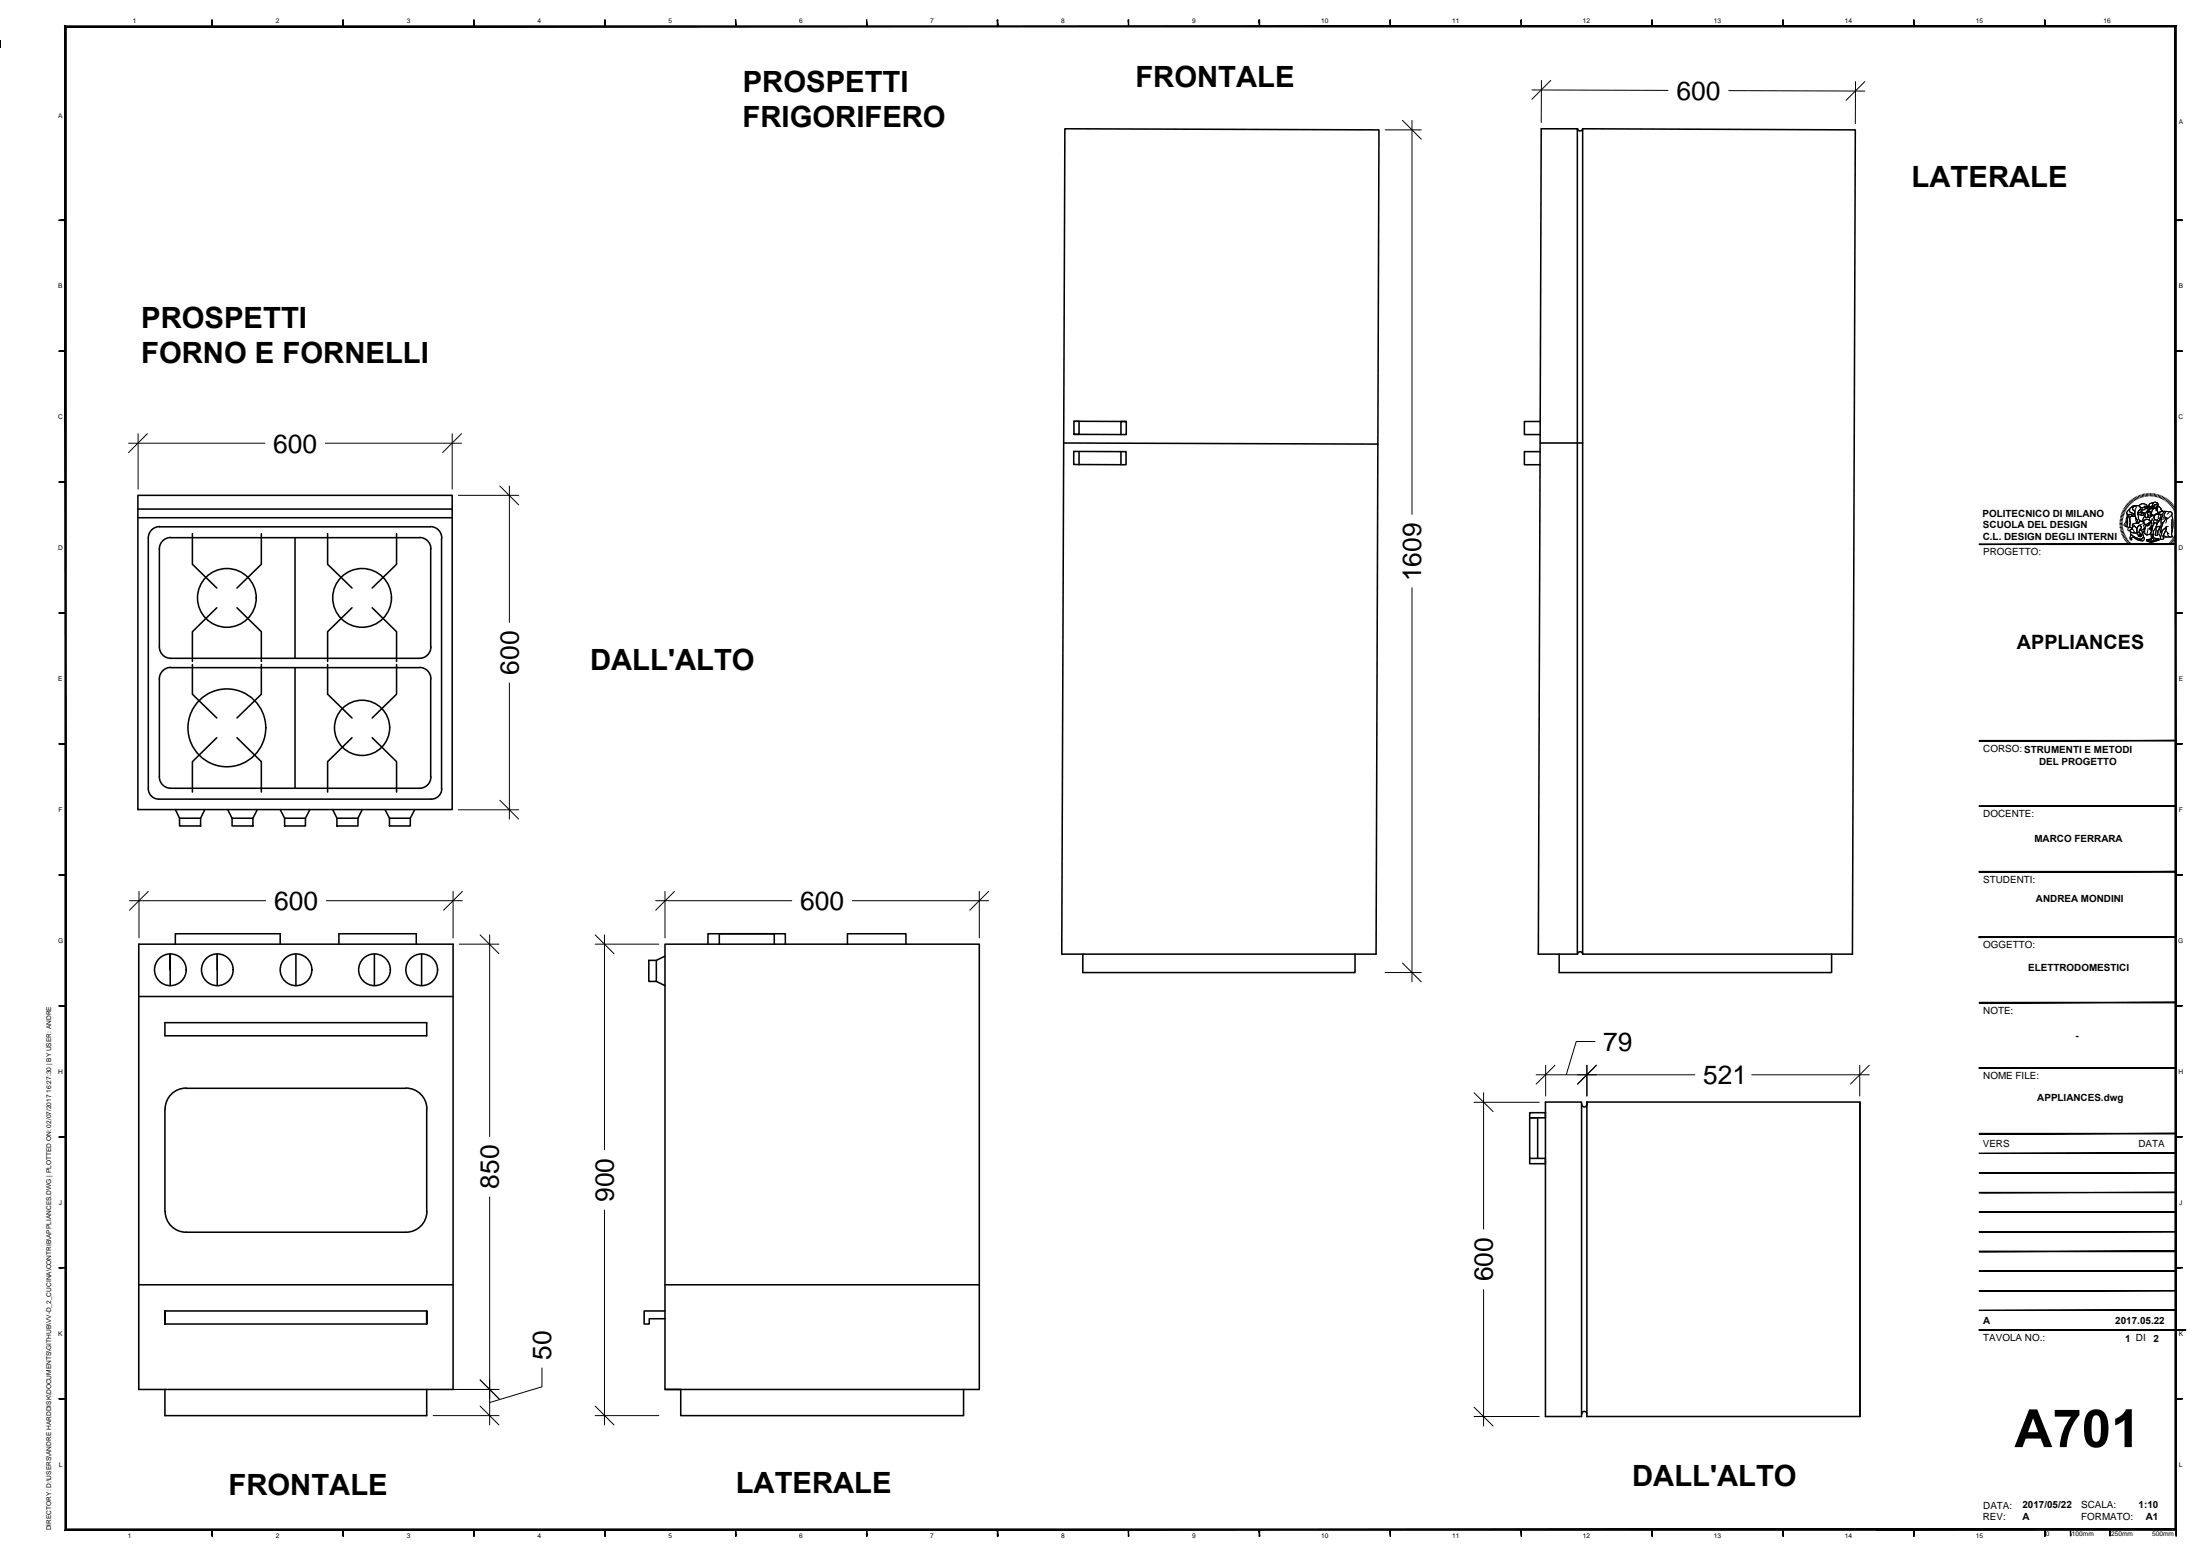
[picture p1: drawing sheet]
<svg xmlns="http://www.w3.org/2000/svg" width="420mm" height="297mm" viewBox="0 0 420 297" stroke-linecap="round" stroke-linejoin="round" font-family="sans-serif">
<!-- layer: IF-FURN -->
<g fill="none" stroke="#000" stroke-width=".3">
<path d="M294.3 24.6h6.9v157.5h-7.4zM301.3 24.6a.49 .49 0 0 0 .5 .4 .49 .49 0 0 0 .5-.4M302.3 24.6l52 .2-.5 157.3h-51.5zM26.3 94.6h60.1v59.9h-60.1zM26.3 97.2h60.1M26.3 98.8h60.1M203.2 84.6l59.9 .2M205.1 86.2h10v2.5h-10zM205.1 80.4l10 .1v2.5l-10-.1zM205.1 80.4h1v2.5h-1M206.1 86.2v2.5M214.1 86.2v2.5"/>
<path d="M215.1 80.5h-1v2.5M294.1 80.5h-3v2.5h3M294.1 86.2h-3v2.5h3M294.1 84.6h8.2M28.3 102.7v47.9M30.5 100.6h51.7M30.5 100.5a2.18 2.18 0 0 0-2.2 2.2M32.6 102.6h47.5M32.6 102.6a2.18 2.18 0 0 0-2.2 2.2v18.7a2.18 2.18 0 0 0 2.2 2.2h47.5a2.18 2.18 0 0 0 2.2-2.2M36.7 101.9v5.8l4.7 4.6M41.4 116l-4.7 4.6v5.7M45.3 116l4.6 4.6v5.7"/>
<path d="M49.9 101.9v5.8l-4.6 4.6M56.3 102.6v23.1M62.6 101.9v5.8l4.6 4.6M67.2 116l-4.6 4.6v5.7M71.1 116l4.6 4.6v5.7M75.7 101.9v5.8l-4.6 4.6M80.1 102.6a2.18 2.18 0 0 1 2.2 2.2M82.2 100.5a2.18 2.18 0 0 1 2.2 2.2M82.3 104.8v18.7M84.3 102.7v47.9M30.4 129.6a2.18 2.18 0 0 1 2.2-2.2l47.5 .1a2.11 2.11 0 0 1 2.2 2.1M30.4 129.6v18.7"/>
<path d="M36.7 126.9v5.6l4.7 4.6M49.9 126.9v5.6l-4.6 4.6M56.3 127.5v23M62.6 126.9v5.6l4.6 4.6M75.7 126.9v5.6l-4.6 4.6M82.3 129.6v18.7M28.3 150.5a2.01 2.01 0 0 0 2 2.1h52.1a2.01 2.01 0 0 0 2-2.1M30.4 148.3a2.18 2.18 0 0 0 2.2 2.2h47.5a2.18 2.18 0 0 0 2.2-2.2M33.5 154.5l.8 1.7M34.3 156.2h4v1.5h-4zM39.1 154.5l-.8 1.7M41.4 140.8l-4.7 4.6v5.8"/>
<path d="M43.5 154.5l.8 1.7M44.3 156.2h4v1.5h-4zM45.3 140.8l4.6 4.6v5.8M49.1 154.5l-.8 1.7M53.5 154.5l.9 1.7M54.4 156.2h3.9v1.5h-3.9zM59.2 154.5l-.9 1.7M63.5 154.5l.8 1.7M64.3 156.2h4.1v1.5h-4.1zM67.2 140.8l-4.6 4.6v5.8M69.2 154.5l-.8 1.7M71.1 140.8l4.6 4.6v5.8"/>
<path d="M73.5 154.5l.9 1.7M74.4 156.2h4v1.5h-4zM79.2 154.5l-.8 1.7M26.5 190.2h60M26.5 180.2h60v85h-60zM31.5 195.2h50v2.5h-50zM32.5 185.2v-3.1v6.1M33.5 180.2v-1.9h20v1.9M41.5 182.1v6.1M56.5 182.1v6.1M64.7 180.2v-1.9h14.8v1.9M71.5 182.1v6.1"/>
<path d="M80.5 182.1v6.1M125.3 187.4l1.7 .8M127 182.5l-1.7 .8h-1.4v4.1h1.4v-4.1M135.2 180.2v-1.9h14.8v1.9M137.4 180.2v-1.9h10.5v1.9M161.8 180.2v-1.9h11.2v1.9M202.8 182.1l.6-157.5 60 .2-.6 157.3h-60M206.8 182.1v3.6h52v-3.6M297.8 182.1v3.6h52v-3.6M302.3 182.1a.49 .49 0 0 0-.5-.4 .49 .49 0 0 0-.5 .4M31.5 211.7v19.6M35.5 207.8h42"/>
<path d="M35.5 207.7a4 4 0 0 0-4 4M77.5 207.7a4 4 0 0 1 4 4M81.5 211.7v19.6M295.1 210.4h6.9v60h-6.9zM302.1 210.8a.49 .49 0 0 0 .4 .5 .49 .49 0 0 0 .6-.4M355.2 210.4v60h-52.1v-60h52.1v60M31.5 231.2a4 4 0 0 0 4 4h42M81.5 231.2a4 4 0 0 1-4 4M292.1 221.1h3v1.1h-3v-9.8h3v1h-3h1.6v7.7M26.5 245.3h60M31.5 252.8v-2.5v2.5M31.5 252.8h50"/>
<path d="M31.5 250.3h50M81.5 252.8v-2.5v2.5M127 250.3h-4v2.5h1v-1.1h3M127 245.3h60M31.5 265.2v5h50v-5M127 265.2h60v-85h-60v85h3v5h54v-5M303.1 269.9a.49 .49 0 0 0-.6-.5 .49 .49 0 0 0-.4 .6"/>
<circle cx="43.3" cy="114.1" r="5.6"/>
<circle cx="69.2" cy="114.1" r="5.6"/>
<circle cx="43.3" cy="138.9" r="7.4"/>
<circle cx="69.2" cy="138.9" r="5.3"/>
<circle cx="32.5" cy="185.1" r="3"/>
<circle cx="41.5" cy="185.1" r="3"/>
<circle cx="56.5" cy="185.1" r="3"/>
<circle cx="71.5" cy="185.1" r="3"/>
<circle cx="80.5" cy="185.1" r="3"/>
</g>
<!-- layer: A-ANNO SYMB -->
<g fill="none" stroke="#000" stroke-width=".19">
<path d="M292.6 17.2l26 .1M294.4 15.4l-.1 8M296.2 15.4l-3.6 3.6M330.2 17.3l26 .1M354.4 15.6l-.1 8M356.2 15.6l-3.6 3.6M264.5 24.8h6.9M267.8 23l3.6 3.6M269.7 23v75.2M24.6 84.6h26M26.4 82.8v10.6M28.2 82.8l-3.6 3.6"/>
<path d="M62.1 84.6h26M86.4 82.8v10.6M87.5 94.6h11.6M88.1 82.8l-3.6 3.6M95.5 92.8l3.6 3.6M97.3 92.8v26M269.7 112.2v75.2M97.3 130.4v26M87.5 154.6h11.6M95.5 152.8l3.6 3.6M24.7 171.9h26.1M26.5 170.2v8.9"/>
<path d="M28.3 170.2l-3.6 3.6M62.3 171.9h26M86.5 170.2v8.9M88.3 170.2l-3.6 3.6M91.7 178.5l3.6 3.6M93.5 178.5v38.5M113.7 178.5l3.6 3.6M115.4 178.5v41M125.2 171.9h26M127 170.2v8.9M128.8 170.2l-3.6 3.6M162.8 171.9h26"/>
<path d="M187 170.2v8.9M188.8 170.2l-3.6 3.6M87.7 180.2h7.6M113.7 180.2h12.1M264.5 185.7h6.9M267.8 183.8l3.6 3.6M304.6 198.8h-3.6l-1.9 6.4M281.5 210.4h12.5M281.5 208.6l3.7 3.6M283.3 208.6v26M293.4 205.2h30.3M295.2 203.4v5.8"/>
<path d="M297 203.4l-3.6 3.6M303.1 203.4v5.8M304.9 203.4l-3.6 3.6M334.6 205.2h22.4M355.2 203.4v5.8M357 203.4l-3.6 3.6M93.5 228.5v43.5M115.4 231v41M283.3 246.2v26M82.7 265.2h12.6M82.7 270.2h12.6M91.7 263.4l3.6 3.6"/>
<path d="M91.7 268.4l3.6 3.6M103.5 261.1v3.6l-10 3M113.7 270.2h12.1M113.7 268.4l3.6 3.6M281.5 270.4h12.5M281.5 268.6l3.7 3.6"/>
</g>
<g fill="#fff" stroke="#fff" stroke-width=".19">
<path d="M52 82.4v4.4l8.7-4.4zM52 86.8l8.7-4.4v4.4z"/>
<path d="M95.1 120.3v8.6h4.4zM95.1 120.3h4.4v8.6z"/>
<path d="M91.3 218.4v8.7h4.4zM91.3 218.4h4.4v8.7z"/>
<path d="M101.3 253.8v5.9h4.4zM101.3 253.8h4.4v5.9z"/>
<path d="M52.2 169.7v4.4l8.7-4.4zM52.2 174.1l8.7-4.4v4.4z"/>
<path d="M113.2 220.9v8.7h4.4zM113.2 220.9h4.4v8.7z"/>
<path d="M152.7 169.7v4.4l8.6-4.4zM152.7 174.1l8.6-4.4v4.4z"/>
<path d="M281.1 236.1v8.7h4.4zM281.1 236.1h4.4v8.7z"/>
<path d="M306.1 196.6v4.4l5.8-4.4zM306.1 201l5.8-4.4v4.4z"/>
<path d="M325.1 203v4.4l8-4.4zM325.1 207.4l8-4.4v4.4z"/>
<path d="M267.5 99.6v11.2h4.4zM267.5 99.6h4.4v11.2z"/>
<path d="M320 15.1v4.4l8.7-4.4zM320 19.5l8.7-4.4v4.4z"/>
</g>
<!-- layer: G-ANNO-LOGO -->
<g fill="none" stroke="#000" stroke-width=".19">
<path d="M404.8 99.6l.5 .1M404.8 99.9h.5M404.9 99.4h.5M404.9 99.1l.5 .1M405 98.8l.4 .2M405 98.6l.5 .1M405 98.3l.6 .2M405.1 98.1l.5 .1M405.3 97.8l.4 .2M405.3 97.6l.5 .2M405.5 97.4l.4 .2M405.6 97.1l.4 .3"/>
<path d="M405.7 96.9l.4 .2M405.9 96.6l.4 .3M406 96.4l.4 .4M406.2 96.2l.4 .3M406.3 98.2h.7l.2 .2 .5-.3 .1 .4h-1.5zM406.3 98.1v.4M406.4 96l.3 .4M406.4 98.5l-.6 1.9 .3 .2M406.5 97.4l.2-.2v.4l.2 .2 .8 .3-.5 .3-.2-.2h-.7l-.2-.4zM406.6 98.5l.3 .1-.2 .4v1.7l-.6-.2 .2-.6a1.32 1.32 0 0 1 .3-1.3zM406.6 98.6h-.1a1.25 1.25 0 0 0-.1 1.2l-.3 .7 .6 .2M406.6 95.8l.3 .4"/>
<path d="M406.7 97.2a.6 .6 0 0 0-.3 1h.6l.2 .2 .5-.3M406.7 95.7l.4 .3M406.8 97a1.54 1.54 0 0 1 1.5-.5h-.2a.56 .56 0 0 0-.7 .3 .56 .56 0 0 0 .1 .7h.3l-.1 .5a.71 .71 0 0 1-.8-.1 .71 .71 0 0 1-.1-.9zM406.9 98.6l.9-.1 .1 .3a.67 .67 0 0 1 .3 .8 .67 .67 0 0 1-.8 .4l-.2 .4 .2 .1-.2 .3a.58 .58 0 0 1-.4-.9l-.1-.9zM406.9 98.6l-.2 .4 .1 1.7M407 95.5l.3 .4M407.2 95.3l.3 .4M407.3 96.9a.84 .84 0 0 1 1.5 .1l-.3 .4a.78 .78 0 0 0-.1 1.1 .75 .75 0 0 0 .5 1 .42 .42 0 0 0-.5 .4l-.2-.1v-.3a2.81 2.81 0 0 1-.4-2h-.3l-.3-.4zM407.4 95.2l.3 .4M407.6 95l.3 .4M407.7 98.1l-.3-.1a.65 .65 0 0 1-.6-.3 .65 .65 0 0 1 0-.7 1.21 1.21 0 0 1 2 0l-.3 .4a.78 .78 0 0 0-.1 1.1 .75 .75 0 0 0 .5 1l-.4 .1M407.8 98.5h-1.5l-.2 .2a1.9 1.9 0 0 1-.5 1.5l.2 .2"/>
<path d="M407.8 94.9l.3 .4M407.9 98.8l.2 1.1M408.1 96.8a2.29 2.29 0 0 0 .1 2.6l.1 .5h.2l.1-.3M408.1 94.8l.2 .4M408.2 99.8l-.8 .2-.2 .4 .2 .1M408.3 96.5a.71 .71 0 0 0-1 .8l.4 .2M408.3 94.6l.2 .5M408.4 97.9l.6-.2 .2 .2h-.2l-.1 .3 .2 .1a.44 .44 0 0 1-.7-.4zM408.4 97.9a.44 .44 0 0 0 .7 .4M408.5 97.4l.7-.2a.65 .65 0 0 1-.8 .7l-.2 .1zM408.5 96.5l.5-.3 .9 .1a.22 .22 0 0 1 .2 .2 .22 .22 0 0 1-.2 .3l-.3-.2a.59 .59 0 0 1-.8 .2M408.6 96.5a1.03 1.03 0 0 1 1.5 0l-.1 .3-.3-.2a.63 .63 0 0 1-.6 .3 .63 .63 0 0 1-.5-.4z"/>
<path d="M408.6 94.6l.2 .4M408.7 96.8a.6 .6 0 0 0 1-.2l.2 .2-.2 .4-.3 .2-.2-.2-.5 .1 .1-.3zM408.9 94.5l.1 .4M408.9 99.5h.1a.88 .88 0 0 1 .6 1.4l-.2 .1M409 97.9h.6l-.2 .1v.3l-.2 .1-.3-.2zM409 97.7l.2 .2M409.1 97.5v.1l-.9 .4M409.1 94.4l.1 .5M409.2 97.2l-.3 .4M409.2 99.9l.5 .4M409.3 97.9h-.3l-.1 .3 .3 .2h.2v-.4l.2-.1-.4 .1M409.4 99.5a.72 .72 0 0 1 .9-.3l.3 .1 .2 .5h-.4l-.4 .3a.29 .29 0 0 1-.3 .1 .29 .29 0 0 1-.2-.3z"/>
<path d="M409.4 99.6a.7 .7 0 0 1 .6-.5 .7 .7 0 0 1 .7 .5v.3l-.3-.1-.7 .3M409.4 94.3v.5M409.5 97.2h.1M409.6 98.6l-.4 .5v.5M409.6 96.9l.1 .1M409.6 94.3l.1 .5M409.6 96.9v.1M409.9 97.1l.3-.2 .3 .1v-.1l.1 .1a.31 .31 0 0 1-.2 .3 .31 .31 0 0 1-.4-.2zM409.9 96.8l-.2 .3-.3 .3-.2-.2-.5 .1M409.9 94.2l.1 .5M409.9 97.7a.61 .61 0 0 1 .7-.1 .61 .61 0 0 1 .3 .6 .18 .18 0 0 1 0 .3 .18 .18 0 0 1-.2 0l-.1-.2a.4 .4 0 0 0 .1-.6 .4 .4 0 0 0-.7 .1 .61 .61 0 0 1 0 1l-.3-.1a.24 .24 0 0 1-.1-.2 .24 .24 0 0 1 .1-.2zM410.1 97.7a.54 .54 0 0 1 .6 .1 .54 .54 0 0 1 .1 .7l-.2 .2h-.4z"/>
<path d="M410.2 94.2v.5M410.2 96.9l.2-.3 .3 .1 .1 .4h-.2M410.3 96.7h.4l.1 .4h-.2l-.1-.2v.1l-.3-.1zM410.3 100l.1 .1M410.3 97.8h.1M410.4 97.8l-.1 .1M410.4 94.2v.5M410.5 97l-.3-.1-.3 .2h.1a.27 .27 0 0 0 .4 .2 .27 .27 0 0 0 .1-.4v.2M410.5 98.8v.5M410.5 99.9v.2a.36 .36 0 0 1-.3 .3 .36 .36 0 0 1-.4-.2M410.5 97.7l.3 .2h-.2M410.7 97.8l-.4-.2-.3 .2a.65 .65 0 0 1 0 1 .32 .32 0 0 1-.3-.2 .32 .32 0 0 1 0-.4 .58 .58 0 0 1 .5-.7 .58 .58 0 0 1 .7 .6 .22 .22 0 0 1 .1 .3 .22 .22 0 0 1-.3 .1v-.2"/>
<path d="M410.7 94.2v.5M410.7 98l-.1 .1M410.8 97.9v.3l-.6 .1M410.8 98.5l-.2 .2h-.4M410.8 97.1l.2-.1 .1 .3-.3 .6M410.9 96.7l.1 .4M410.9 98.2l-.1-.3 .3-.6-.1-.3-.2 .1v-.2l-.3-.3a.45 .45 0 0 1 .1-.5 .45 .45 0 0 1 .6 0 .98 .98 0 0 0 0 1.1l.1-.4 .2 .3 .4-.1-.1 .4h.1l.3 .5-.8 .5M411 94.2l-.1 .5M411 98.4l.4 .2M411 99l-.1 1M411.1 99.9l-.3 .3v.3M411.2 99l-.3 .7"/>
<path d="M411.2 96l-.4 .1a.44 .44 0 0 0-.4 .5M411.2 94.2l-.1 .5M411.3 96.8l.2 .3 .3-.1M411.4 95.9a.55 .55 0 0 1 .6 .1 .55 .55 0 0 1 .1 .7l-.1 .6-.2 .2 .2-.9-.1-.4-.1 .1a1 1 0 0 0-.6 .9 1.09 1.09 0 0 1 .2-1.3zM411.4 95.9a.55 .55 0 0 1 .6 .1 .55 .55 0 0 1 .1 .7l-.1 .6-.2 .2 .2-.9a.37 .37 0 0 0-.4-.3 .37 .37 0 0 0-.3 .4l-.1 .5a1.09 1.09 0 0 1 .2-1.3zM411.4 98.4a1.23 1.23 0 0 1 1.5 0 .99 .99 0 0 1-.8 1l-.2 .1a1.01 1.01 0 0 1-.5-1.1zM411.4 99.9l.7-.1-.4 .9-.5 .7 .1 .5-.5 .5a2.47 2.47 0 0 1 .3-1.6zM411.4 96.6h.2M411.4 99.9l-.2 .3a5.9 5.9 0 0 0-.4 2.7v.2l.3-.8 .3 .7-.2-1-.3 .5M411.5 99.1l-.2 .5 .1 .3 .8-.2 .3-.4M411.5 94.3l-.1 .5M411.5 96.6v.1"/>
<path d="M411.5 96.9l.1 .1M411.5 96.3l.2 .1 .2-.2 .1 .4-.1 .4-.3 .1a.38 .38 0 0 1-.3-.4 .38 .38 0 0 1 .2-.4zM411.5 96.8l.1 .1M411.7 94.3l-.1 .5M411.8 96.7l.1 .1M411.8 96.8h.1M411.9 97.4l.3 .4M412 94.4l-.1 .5M412 99.2h.1M412.1 97.9l.6-.2 .7-.1-.5 .7zM412.1 99.8l-.4 .9-.5 .7v.7M412.1 96.6l.4 .3 .5 .7-.6 .2a.58 .58 0 0 1-.3-1z"/>
<path d="M412.1 99.2h-.2M412.2 96.6l.3 .3 .3 .5M412.2 99.4h-.1M412.3 94.4l-.2 .5M412.5 94.5l-.1 .5M412.6 99.1h.2l-.1 1.3-.9 .2 .2-.8zM412.6 97.3l.4 .3M412.6 98.9l-.1 .3M412.6 98.2l.3 .1 .1 .2M412.7 94.6l-.1 .5M412.8 99.1l-.1 1.4-.2 .3a1.21 1.21 0 0 0 .1 1.6M412.9 98.3a.81 .81 0 0 1 1.3-.6 .42 .42 0 0 1 .6 .2 .42 .42 0 0 1-.2 .6l-.2 .2a.83 .83 0 0 1-1.4-.2"/>
<path d="M413 98.5l-.3 .4a.62 .62 0 0 1-.8 .5l-.1-.1a.67 .67 0 0 1-.4-1 .67 .67 0 0 1 1.1-.1l.1 .2a.43 .43 0 0 1-.4 .6l.1-.6a.54 .54 0 0 0-.6-.2 .54 .54 0 0 0-.3 .5M413 99.7v.4M413 94.7l-.2 .5M413.3 94.9l-.3 .4M413.3 99l-.6 .1M413.5 95l-.3 .4M413.5 97.6l-1.1 .2-.4 .2M413.6 99a5.1 5.1 0 0 0-1 2.6l1.1-1 .4-.1M413.7 97.6l.5 .2a.39 .39 0 0 1 .5 .1 .39 .39 0 0 1 0 .5l.3 .8a7.1 7.1 0 0 1-.3 2.8l.3 .5h-1.9l.7-1.9-1.2 1a5.4 5.4 0 0 1 1-2.6h.4l-.2-.1a.58 .58 0 0 1-.5-.7zM413.7 97.6l-.4 .6a.68 .68 0 0 0 .7 .8M413.7 95.1l-.3 .4M413.9 99l-.3 .9"/>
<path d="M413.9 95.3l-.3 .4M414.1 95.4l-.2 .4M414.1 97.9l-.2 .3M414.4 95.6l-.4 .4M414.6 95.8l-.4 .4M414.7 98.3a6.5 6.5 0 0 1 0 3.6l.3 .6h-1.9M414.7 99.2l.1 2.5M414.7 96l-.3 .3M414.9 96.2l-.4 .3M415.1 96.4l-.4 .3M415.2 96.6l-.4 .3M415.4 96.8l-.4 .3"/>
<path d="M415.5 97.1l-.4 .2M415.7 97.3l-.5 .2M415.8 99.9h.5M415.8 99.6h.5M415.8 97.5l-.5 .2M415.9 97.8l-.5 .1M416 98l-.5 .2M416.1 98.3l-.5 .1M416.1 98.5l-.4 .2M416.2 98.8l-.5 .1M416.3 99l-.5 .1M416.3 99.3l-.5 .1"/>
<path d="M405.3 100.1l-.5 .1M405.4 100.4h-.5M405.4 100.7h-.5M405.4 100.9l-.5 .1M405.5 101.1l-.5 .1M405.6 101.4l-.6 .1M405.6 101.6l-.5 .2M405.7 101.8l-.5 .2M405.8 102.1l-.5 .2M405.9 102.3l-.5 .2M406 102.5l-.4 .2M406.1 102.7l-.4 .3"/>
<path d="M406.3 102.9l-.5 .3M406.4 103.1l-.4 .3M406.6 103.3l-.4 .3M406.7 103.5l-.3 .3M406.8 101.2a1.03 1.03 0 0 0 1.3 .4M406.9 101.5l.2 .1a1.04 1.04 0 0 0 1 0v.3l.3 .3v.2l.2-.2 .2 .2-.2-.3 .3 .3-.1-.3h.3l-.6-.4 .2-.6a.52 .52 0 0 1 .5 .6 .7 .7 0 0 1 .2 .8 .7 .7 0 0 1-.7 .4h-.1a2.58 2.58 0 0 1-1.7-1.2zM406.9 101.5a1.38 1.38 0 0 1-.2 1.2l.1 .2a.17 .17 0 0 0 .2 .2 .17 .17 0 0 0 .2-.2h-.2a.35 .35 0 0 1 .3-.3 .35 .35 0 0 1 .4 .2l.7 .4h.5a.44 .44 0 0 0 .6-.2 .44 .44 0 0 0-.1-.5M406.9 103.7l-.4 .3M407 102l.3 .3a1.85 1.85 0 0 0 1.9 .5l.1-.3a.41 .41 0 0 1 .2 .6 .41 .41 0 0 1-.6 .1l-.9-.3a.61 .61 0 0 0-.9-.2l.1 .2a.17 .17 0 0 1-.2 .2 .17 .17 0 0 1-.2-.2zM407 102l.9 .6 1 .5M407.1 103.8l-.4 .4M407.1 100.8a.38 .38 0 0 0-.5 0 .38 .38 0 0 0 0 .5l.1-.1a.48 .48 0 0 1 .5-.1 .48 .48 0 0 1 .4 .4"/>
<path d="M407.2 104l-.2 .4M407.3 100.1l.9-.3 .3 .1a.39 .39 0 0 1 .2-.4 .39 .39 0 0 1 .4 .1 .81 .81 0 0 1 .6 .9 .81 .81 0 0 1-1 .6l.2-.3a.36 .36 0 0 0-.1-.4 .36 .36 0 0 0-.4 0l-.3 .5-.5-.5-.2 .1-.1-.1zM407.3 100.6l.3-.2a.78 .78 0 0 1 .4 1.3l-.2 .1a.85 .85 0 0 1-1-.6l.4-.2v-.2zM407.5 104.1l-.3 .4M407.5 100.3l.6 .6M407.6 100.4l-.4 .4v.2M407.6 104.3l-.2 .4M407.8 104.4l-.2 .4M408.1 104.5l-.3 .5M408.3 104.6l-.2 .5M408.4 100.4a.36 .36 0 0 1 .4 0 .36 .36 0 0 1 .1 .4l-.4 .9 .6 .5-.3-.1 .1 .3-.3-.3 .1 .4-.1-.3-.2 .2v-.1a1.26 1.26 0 0 1 0-1.9zM408.5 104.8l-.2 .4"/>
<path d="M408.7 104.8l-.1 .5M408.9 104.9l-.1 .5M409 101.2l.2 .5a.7 .7 0 0 1 .2 .8 .7 .7 0 0 1-.7 .4h-.1M409.1 100.1l-.6 .2M409.2 105l-.1 .5M409.3 100.2a.54 .54 0 0 1 .1 .7 .54 .54 0 0 1-.7 .2M409.4 101.6l.6 .5M409.4 105.1l-.1 .4M409.6 101.2v.7M409.7 100.1l.8-.3v.3a.43 .43 0 0 1-.4 .3 .43 .43 0 0 1-.4-.3zM409.7 105.1l-.1 .5M409.7 100.1a.45 .45 0 0 0 .5 .2 .45 .45 0 0 0 .3-.4l.3-.1-.2-.4-.4-.2-.4-.1-.4 .6-.2-.1v-.3l.4-.7 .2 .1 .7 .1 .4-.3v-.3l.5 .2 .1 .7-.2 .5a.57 .57 0 0 1-.4 .8l-.2 .5h-.2l.2 .2 .1-.1v.3l.2-.2-.2 .9-.2-.1a.64 .64 0 0 1-1 0l-.3-.3 .3-.4 .1-.8"/>
<path d="M409.7 100.7l-.1 .5-.4 .6M409.8 100.2l-.1 .1M409.9 105.1l-.1 .5M410 103.1l1.4-.4 .9 .2-1.5 .4zM410 103.1l.8 .2v.2l-.8-.2zM410.2 105.1l-.1 .5M410.2 100.9l-.2 1.2 .8-.1M410.2 100.3h.1M410.3 100.2h.1M410.3 100v.1M410.4 105.2v.5M410.5 100.9h.2a.51 .51 0 0 1 .5-.6l-.3 1-.1-.3-.1 .1z"/>
<path d="M410.6 105.2v.5M410.8 103.3l1.5-.4v.2l-1.5 .5zM410.8 103.3v.2M410.8 100.9v.4l.2-.2M410.8 100.7l.1 .2 .1-.2M410.9 100.4h.1M410.9 105.1v.5M411.1 102.1l.1-.1 .1 .8-.2-.5-.3 .6zM411.1 105.1l.1 .5M411.2 100.3a.51 .51 0 0 0-.5 .6h-.2l.2 .2 .1-.1M411.4 105.1v.5M411.6 105.1l.1 .5"/>
<path d="M411.8 100.6l.6-.1-.2 .6a.77 .77 0 0 0-.1 1h-.5zM411.9 105l.1 .5M412.1 105l.1 .4M412.3 102.9v.2l-1.5 .5-.8-.3v-.2l.8 .2 1.5-.4a4.7 4.7 0 0 0-2.3 .2M412.3 104.9l.2 .5M412.5 104.8l.2 .5M412.7 100.5l-.9 .1v.7l-.2 .8 .1 .1 .4-.1a.87 .87 0 0 1 .2-1.1l.1-.5M412.7 101.5l-.1 .2 .2 .1M412.7 104.7l.3 .4M412.9 101.3l.9-.7-.1 .5-.6 1.2 .2 .5a.33 .33 0 0 1-.5 .2 .33 .33 0 0 1-.2-.4zM413 104.6l.2 .5M413.2 104.5l.3 .4"/>
<path d="M413.3 102.2l.5 .3M413.4 104.3l.3 .5M413.6 104.2l.3 .4M413.6 101.3l.6 .7M413.8 100.6l-.7 1.9a.3 .3 0 0 1 .1 .4 .3 .3 0 0 1-.5 0h-.1v-.2l.3-1.4M413.8 104l.3 .5M413.9 101.7l.1 .4 .4 .4M414 103.9l.3 .4M414.2 103.7l.3 .4M414.4 103.6l.3 .3M414.5 103.4l.4 .3M414.7 103.2l.4 .3"/>
<path d="M414.8 103l.4 .3M415 102.8l.4 .3M415.1 102.6l.4 .3M415.2 102.4l.5 .2M415.3 102.2l.5 .2M415.4 102l.5 .1M415.5 101.7l.5 .2M415.6 101.5l.5 .1M415.7 101.2l.4 .2M415.7 101l.5 .1M415.8 100.8l.5 .1M415.8 100.1h.5"/>
<path d="M415.8 100.5l.5 .1M415.8 100.3h.5"/>
</g>
<!-- layer: G-ANNO-TTLB -->
<g fill="#fff" stroke="#fff" stroke-width=".19">
<path d="M396.7 103.9l23.1 3.2-4.3-3.2zM396.7 103.9l23.1 3.2h-23.1z"/>
<path d="M415.5 93h4.3l-4.3 10.9zM419.8 93l-4.3 10.9 4.3 3.2z"/>
</g>
<path d="M396.7 103.9h18.8v-10.9h4.3v14.1h-23.1z" fill="none" stroke="#fff" stroke-width=".19"/>
<g fill="#000" stroke="#000" stroke-width=".19">
<path d="M0 7.8l.1 1.2zM0 7.8l.1 1.2z"/>
<path d="M12.4 4.9l.3 287v-286.7zM12.4 4.9l.3 287-.3 .2zM12.7 291.9l-.3 .2 403-.2zM12.4 292.1l403-.2 .2 .2zM415.4 5.2v286.7l.2 .2zM415.4 5.2l.2-.3v287.2zM12.7 5.2h402.7l.2-.3zM12.4 4.9h403.2l-402.9 .3z"/>
<path d="M40.5 3.8l.1 1.3zM40.5 3.8l.1 1.3z"/>
<path d="M65.5 3.8l.1 1.3zM65.5 3.8l.1 1.3z"/>
<path d="M90.5 3.8l.1 1.3zM90.5 3.8l.1 1.3z"/>
<path d="M115.5 3.8l.1 1.3zM115.5 3.8l.1 1.3z"/>
<path d="M140.5 3.8v1.3zM140.5 3.8v1.3z"/>
<path d="M165.5 3.8l.1 1.3zM165.5 3.8l.1 1.3z"/>
<path d="M190.5 3.8l.1 1.3v-1.3zM190.5 3.8l.1 1.3h-.1z"/>
<path d="M215.5 3.8l.1 1.3zM215.5 3.8l.1 1.3z"/>
<path d="M240.5 3.8l.1 1.3v-1.3zM240.5 3.8l.1 1.3h-.1z"/>
<path d="M265.5 3.8l.1 1.3zM265.5 3.8l.1 1.3z"/>
<path d="M290.5 3.8l.1 1.3zM290.5 3.8l.1 1.3z"/>
<path d="M315.5 3.8l.1 1.3zM315.5 3.8l.1 1.3z"/>
<path d="M340.5 3.8l.1 1.3zM340.5 3.8l.1 1.3z"/>
<path d="M365.5 3.8v1.3zM365.5 3.8v1.3z"/>
<path d="M390.5 3.8l.1 1.3zM390.5 3.8l.1 1.3z"/>
<path d="M11.3 42.1h1.2v-.1zM11.3 42h1.2l-1.2 .1z"/>
<path d="M415.5 42.1h1.3v-.1zM415.5 42h1.3l-1.3 .1z"/>
<path d="M11.3 67.1l1.2-.1zM11.3 67h1.2z"/>
<path d="M415.5 67.1l1.3-.1zM415.5 67h1.3z"/>
<path d="M11.3 92.1l1.2-.1zM11.3 92h1.2z"/>
<path d="M415.5 92.1l1.3-.1zM415.5 92h1.3z"/>
<path d="M11.3 117.1l1.2-.1zM11.3 117h1.2z"/>
<path d="M378 104h37.5v-.2zM378 103.8h37.5l-37.5 .2z"/>
<path d="M415.5 117.1l1.3-.1zM415.5 117h1.3z"/>
<path d="M11.3 142.1l1.2-.1zM11.3 142h1.2z"/>
<path d="M378 154h37.5v-.2zM378 153.8h37.5l-37.5 .2z"/>
<path d="M378 141.5h37.5v-.2zM378 141.3h37.5l-37.5 .2z"/>
<path d="M415.5 142.1l1.3-.1zM415.5 142h1.3z"/>
<path d="M11.3 167.1l1.2-.1zM11.3 167h1.2z"/>
<path d="M378 166.4v.1l37.5-.1zM378 166.5l37.5-.1v.1z"/>
<path d="M378 178.8v.2l37.5-.2zM378 179l37.5-.2v.2z"/>
<path d="M378 178.8v.2l37.5-.2zM378 179l37.5-.2v.2z"/>
<path d="M378 178.8v.2l37.5-.2zM378 179l37.5-.2v.2z"/>
<path d="M378 178.8v.2l37.5-.2zM378 179l37.5-.2v.2z"/>
<path d="M378 166.5h37.5v-.1zM378 166.4h37.5l-37.5 .1z"/>
<path d="M415.5 167.1l1.3-.1zM415.5 167h1.3z"/>
<path d="M11.3 192.1l1.2-.1zM11.3 192h1.2z"/>
<path d="M378 191.3v.2l37.5-.2zM378 191.5l37.5-.2v.2z"/>
<path d="M415.5 192.1l1.3-.1zM415.5 192h1.3z"/>
<path d="M11.3 217.1l1.2-.1zM11.3 217h1.2z"/>
<path d="M378 203.8v.1l37.5-.1zM378 203.9l37.5-.1v.1z"/>
<path d="M378 203.8v.1l37.5-.1zM378 203.9l37.5-.1v.1z"/>
<path d="M378 216.4v.1l37.5-.1zM378 216.5l37.5-.1v.1z"/>
<path d="M415.5 217.1l1.3-.1zM415.5 217h1.3z"/>
<path d="M378 238.8v.2l37.5-.2zM378 239l37.5-.2v.2z"/>
<path d="M378 235.1h37.5zM378 235.2l37.5-.1z"/>
<path d="M378 231.3h37.5zM378 231.4l37.5-.1z"/>
<path d="M378 227.6h37.5zM378 227.7l37.5-.1z"/>
<path d="M378 223.8h37.5zM378 223.9l37.5-.1z"/>
<path d="M378 220.1h37.5zM378 220.2l37.5-.1z"/>
<path d="M11.3 242h1.2zM11.3 242h1.2z"/>
<path d="M378 253.8v.1l37.5-.1zM378 253.9l37.5-.1v.1z"/>
<path d="M378 253.8v.1l37.5-.1zM378 253.9l37.5-.1v.1z"/>
<path d="M378 250.1h37.5zM378 250.2l37.5-.1z"/>
<path d="M378 246.4h37.5zM378 246.5l37.5-.1z"/>
<path d="M378 242.6h37.5zM378 242.7l37.5-.1z"/>
<path d="M415.5 242h1.3zM415.5 242h1.3z"/>
<path d="M415.5 242h1.3zM415.5 242h1.3z"/>
<path d="M415.5 253.9h1.9v-.1zM415.5 253.8h1.9l-1.9 .1z"/>
<path d="M415.5 253.9h1.9v-.1zM415.5 253.8h1.9l-1.9 .1z"/>
<path d="M11.3 267.1l1.2-.1zM11.3 267h1.2z"/>
<path d="M415.5 267.1l1.3-.1zM415.5 267h1.3z"/>
<path d="M415.5 267.1l1.3-.1zM415.5 267h1.3z"/>
<path d="M40.5 292l.1 1.3zM40.5 292l.1 1.3z"/>
<path d="M65.5 292l.1 1.3zM65.5 292l.1 1.3z"/>
<path d="M90.5 292l.1 1.3zM90.5 292l.1 1.3z"/>
<path d="M115.5 292l.1 1.3zM115.5 292l.1 1.3z"/>
<path d="M140.5 292v1.3zM140.5 292v1.3z"/>
<path d="M165.5 292l.1 1.3zM165.5 292l.1 1.3z"/>
<path d="M190.5 292l.1 1.3v-1.3zM190.5 292l.1 1.3h-.1z"/>
<path d="M215.5 292l.1 1.3zM215.5 292l.1 1.3z"/>
<path d="M240.5 292l.1 1.3v-1.3zM240.5 292l.1 1.3h-.1z"/>
<path d="M265.5 292l.1 1.3zM265.5 292l.1 1.3z"/>
<path d="M290.5 292l.1 1.3zM290.5 292l.1 1.3z"/>
<path d="M315.5 292l.1 1.3zM315.5 292l.1 1.3z"/>
<path d="M340.5 292l.1 1.3zM340.5 292l.1 1.3z"/>
<path d="M358.3 292h30zM358.3 292h30z"/>
<path d="M365.5 292v1.3zM365.5 292v1.3z"/>
<path d="M390.5 292l.1 1.3zM390.5 292l.1 1.3z"/>
<path d="M395.4 292l.1 1.2zM395.4 292l.1 1.2z"/>
<path d="M402.9 292l.1 1.2v-1.2zM402.9 292l.1 1.2h-.1z"/>
<path d="M415.5 292l.2 1.2v-1.2zM415.5 292l.2 1.2h-.2z"/>
</g>
<text font-size="10.1" x="384.7" y="276.3">A701</text>
<g font-size="5.6">
<text x="141.9" y="17.5">PROSPETTI</text>
<text x="216.8" y="16.6">FRONTALE</text>
<text x="141.8" y="24.2">FRIGORIFERO</text>
<text x="365.1" y="35.8">LATERALE</text>
<text x="27" y="62.6">PROSPETTI</text>
<text x="27" y="69.3">FORNO E FORNELLI</text>
<text x="112.7" y="128">DALL'ALTO</text>
<text x="43.6" y="285.4">FRONTALE</text>
<text x="140.5" y="285.1">LATERALE</text>
<text x="311.7" y="283.7">DALL'ALTO</text>
</g>
<g font-size="5">
<text x="320.2" y="19">600</text>
<text x="52.2" y="86.4">600</text>
<text x="271.4" y="111" transform="rotate(-90 271.4 111)">1609</text>
<text x="99.1" y="128.8" transform="rotate(-90 99.1 128.8)">600</text>
<text x="52.4" y="173.7">600</text>
<text x="152.8" y="173.7">600</text>
<text x="306.2" y="200.6">79</text>
<text x="325.3" y="207">521</text>
<text x="95.2" y="226.9" transform="rotate(-90 95.2 226.9)">850</text>
<text x="117.2" y="229.4" transform="rotate(-90 117.2 229.4)">900</text>
<text x="285.1" y="244.6" transform="rotate(-90 285.1 244.6)">600</text>
<text x="105.3" y="259.5" transform="rotate(-90 105.3 259.5)">50</text>
</g>
<text font-size="3.8" x="385.2" y="124">APPLIANCES</text>
<g font-size="1.9">
<text x="378.6" y="98.6">POLITECNICO DI MILANO</text>
<text x="378.7" y="100.9">SCUOLA DEL DESIGN</text>
<text x="378.7" y="103.2">C.L. DESIGN DEGLI INTERNI</text>
<text x="378.8" y="106">PROGETTO:</text>
<text x="378.8" y="143.5">CORSO: STRUMENTI E METODI</text>
<text x="389.4" y="146.1">DEL PROGETTO</text>
<text x="378.8" y="156">DOCENTE:</text>
<text x="388.5" y="160.8">MARCO FERRARA</text>
<text x="378.8" y="168.5">STUDENTI:</text>
<text x="388.8" y="172.1">ANDREA MONDINI</text>
<text x="378.8" y="181">OGGETTO:</text>
<text x="387.3" y="185.3">ELETTRODOMESTICI</text>
<text x="378.8" y="193.5">NOTE:</text>
<text x="396.4" y="198.3">-</text>
<text x="378.8" y="206">NOME FILE:</text>
<text x="389.1" y="210.1">APPLIANCES.dwg</text>
<text x="378.7" y="218.9">VERS</text>
<text x="408.4" y="218.9">DATA</text>
<text x="378.8" y="256.1">TAVOLA NO.:</text>
<text x="378.8" y="252.7">A</text>
<text x="404" y="252.7">2017.05.22</text>
<text x="405.9" y="256.1">1 DI</text>
<text x="411.3" y="256.1">2</text>
<text x="378.8" y="288">DATA:</text>
<text x="386.2" y="287.9">2017/05/22</text>
<text x="397.5" y="287.9">SCALA:</text>
<text x="408.4" y="287.9">1:10</text>
<text x="378.7" y="290.1">REV:</text>
<text x="386.2" y="290.2">A</text>
<text x="397.5" y="290.2">FORMATO:</text>
<text x="409.8" y="290.2">A1</text>
</g>
<g font-size="1.3">
<text x="25.4" y="4.5">1</text>
<text x="52.7" y="4.5">2</text>
<text x="77.7" y="4.5">3</text>
<text x="102.7" y="4.5">4</text>
<text x="127.7" y="4.5">5</text>
<text x="152.7" y="4.5">6</text>
<text x="177.7" y="4.5">7</text>
<text x="202.6" y="4.5">8</text>
<text x="227.7" y="4.5">9</text>
<text x="252.3" y="4.5">10</text>
<text x="277.3" y="4.5">11</text>
<text x="302.3" y="4.5">12</text>
<text x="327.3" y="4.5">13</text>
<text x="352.3" y="4.5">14</text>
<text x="377.3" y="4.5">15</text>
<text x="401.7" y="4.5">16</text>
<text x="11.1" y="22.5">A</text>
<text x="416.1" y="23.7">A</text>
<text x="11.1" y="55">B</text>
<text x="416.1" y="55">B</text>
<text x="11.1" y="80">C</text>
<text x="416.1" y="80">C</text>
<text x="11.1" y="105">D</text>
<text x="416.1" y="105">D</text>
<text x="11.1" y="130">E</text>
<text x="416.1" y="130">E</text>
<text x="11.2" y="155">F</text>
<text x="416.1" y="155">F</text>
<text x="11.1" y="180">G</text>
<text x="416" y="180">G</text>
<text x="11.1" y="205">H</text>
<text x="416.1" y="205">H</text>
<text x="11.3" y="230">J</text>
<text x="416.2" y="230">J</text>
<text x="11.1" y="255">K</text>
<text x="416.1" y="255">K</text>
<text x="11.2" y="280">L</text>
<text x="416.1" y="280">L</text>
<text x="9.8" y="292.1" transform="rotate(-90 9.8 292.1)">DIRECTORY: D:\USERS\ANDRE HARDDISK\DOCUMENTS\GITHUB\VV-D_2_CUCINA\CONTRIB\APPLIANCES.DWG | PLOTTED ON: 02/07/2017 16:27:30 | BY USER: ANDRE</text>
<text x="24.4" y="293.7">1</text>
<text x="52.7" y="293.7">2</text>
<text x="77.7" y="293.7">3</text>
<text x="102.7" y="293.7">4</text>
<text x="127.7" y="293.7">5</text>
<text x="152.7" y="293.7">6</text>
<text x="177.7" y="293.7">7</text>
<text x="202.6" y="293.7">8</text>
<text x="227.7" y="293.7">9</text>
<text x="252.3" y="293.7">10</text>
<text x="277.3" y="293.7">11</text>
<text x="302.3" y="293.7">12</text>
<text x="327.3" y="293.7">13</text>
<text x="352.3" y="293.7">14</text>
<text x="377.3" y="293.7">15</text>
<text x="390.7" y="293.2">0</text>
<text x="395.7" y="293.2">100mm</text>
<text x="403.2" y="293.2">250mm</text>
<text x="411" y="293.2">500mm</text>
</g>
</svg>
